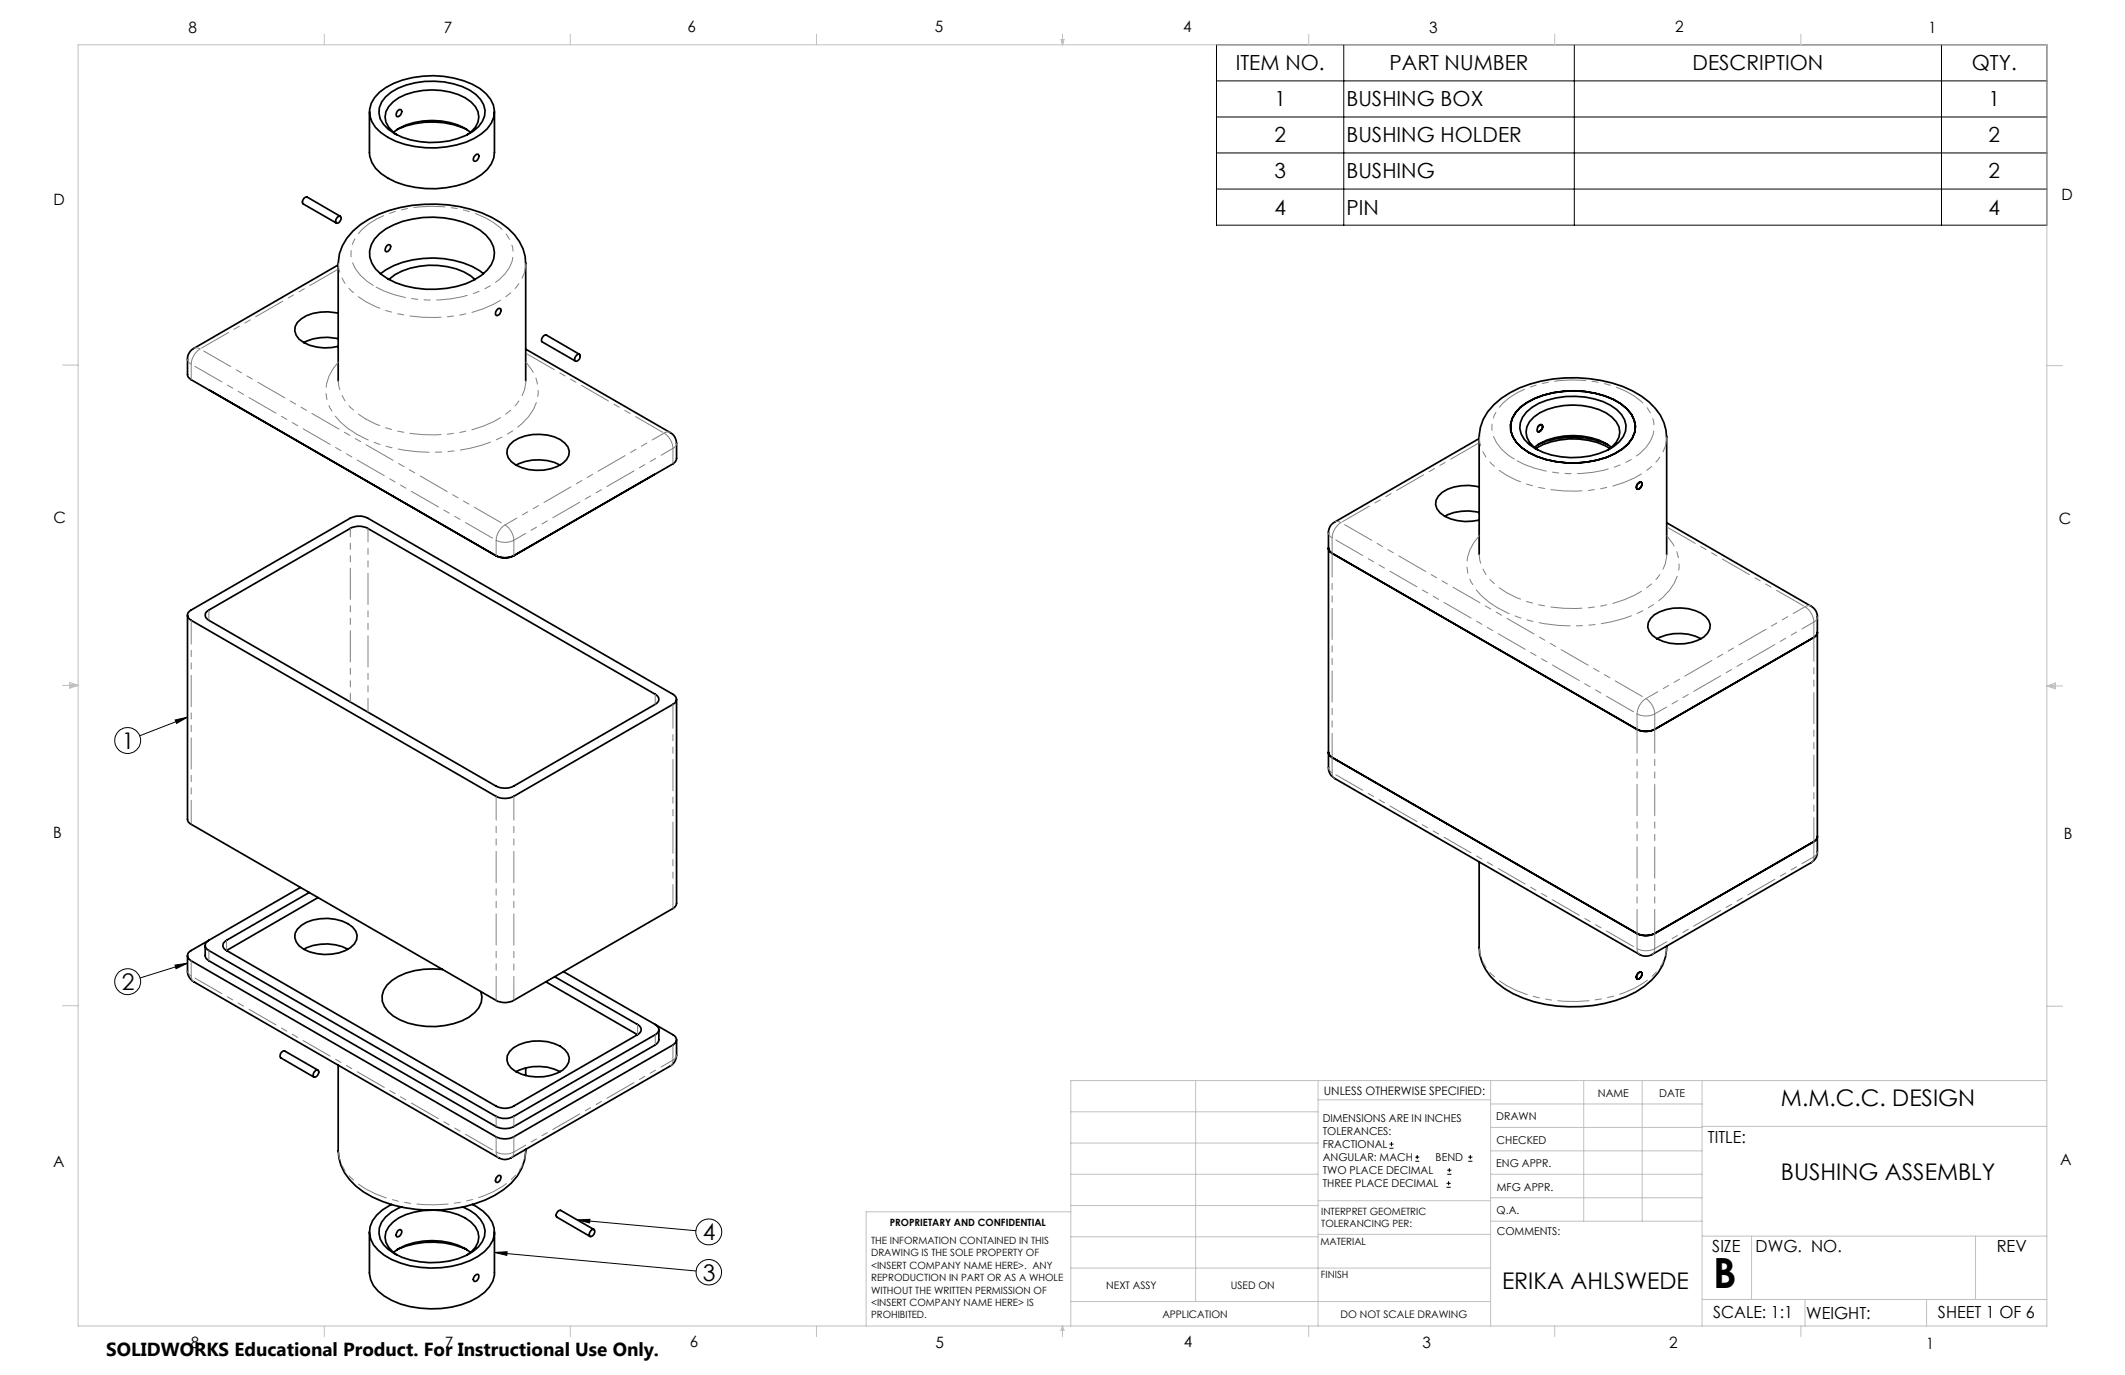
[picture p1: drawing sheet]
<svg xmlns="http://www.w3.org/2000/svg" width="432mm" height="279mm" viewBox="0 0 432 279" stroke-linecap="round" stroke-linejoin="round" font-family="sans-serif">
<g fill="none" stroke="#000" stroke-width=".2">
<path d="M247.2 9.1h168.7v36.7h-168.7zM247.2 16.4h168.7M273.1 9.1v36.7M319.9 9.1v36.7M394.5 9.1v36.7M247.2 23.8h168.7M247.2 31.1h168.7M247.2 38.4h168.7M35.6 146.3l2.5-.6-2.2 1.3zM38.1 145.7l-9.7 3.8M35.6 196.1l2.5-.4-2.3 1.1zM38.1 195.7l-9.6 3"/>
<path d="M282.3 233.3h.9M282.3 232.5h.9M282.8 232.1v.8M287.6 236h.8M287.6 235.1h.8M288 234.7v.8M294.1 238.6h.8M294.1 237.8h.8M294.5 237.4v.8M298.3 236h.9M298.3 235.1h.9M298.8 234.7v.8"/>
<path d="M100.5 254.5l41 3.8M100.5 254.5l2.5-.1v.7zM117.3 247.9l24.1 2.2M117.3 247.9l2.6-.1-.1 .7zM293.9 241.3h.9M293.9 240.5h.9M294.4 240v.8"/>
<circle cx="25.9" cy="150.5" r="2.63"/>
<circle cx="25.9" cy="199.5" r="2.63"/>
<circle cx="144" cy="250.3" r="2.62"/>
<circle cx="144" cy="258.5" r="2.59"/>
</g>
<g fill="none" stroke="#c0c0c0" stroke-width=".2">
<path d="M15.9 9.1h400v260.4h-400zM65.9 6.9v2.2M115.9 6.9v2.2M165.9 6.9v2.2M215.6 8h.6l-.3 1.1zM215.7 8l.2 1.1M215.9 6.9v2.2M216 8l-.1 1.1M265.9 6.9v2.2M315.9 6.9v2.2M365.9 6.9v2.2M12.7 74.2h3.2"/>
<path d="M415.9 74.3h3.2M12.7 139.3h3.2M14.2 139.1l1.7 .2M14.2 138.7l1.7 .6-1.7 .5zM15.9 139.3l-1.7 .3M415.9 139.4h3.2M415.9 139.4l1.8-.6v1.2zM415.9 139.4l1.8 .3M417.7 139.2l-1.8 .2M12.7 204.4h3.2M243 219.6v44.9M267.8 219.6v49.9"/>
<path d="M302.9 219.6v49.9M321.8 219.6v28.5M333.7 219.6v28.5M345.9 219.6v49.9M415.9 204.5h3.2M415.9 219.6h-198.3v49.9M217.6 238.6h50.2M217.6 232.3h50.2M217.6 225.9h50.2M267.8 223.5h35.1M302.9 233.9h43M302.9 229.1h43"/>
<path d="M302.9 224.3h43M302.9 238.6h43M345.9 228.9h70M217.6 257.7h85.3M217.6 251.3h50.2M217.6 245h50.2M217.6 246.2h-41.6v23.3M267.8 250.8h35.1M267.8 244h35.1M302.9 248.1h43M302.9 243.4h43M345.9 251.2h70"/>
<path d="M355.9 251.2v12.9M401.4 251.2v12.9M65.9 269.5v2.1M115.9 269.5v2.1M165.9 269.5v2.1M215.9 269.5v2.1M215.9 269.5l.3 .8h-.6zM217.6 264.5h85.3M265.9 269.5v2.1M315.9 269.5v2.1M345.9 264.1h70M365.9 269.5v2.1"/>
<path d="M366.8 264.1v5.4M391.5 264.1v5.4"/>
</g>
<path d="M117.3 247.9l2.6-.1-.1 .7zM100.5 254.5l2.5-.1v.7zM35.6 196.1l2.5-.4-2.3 1.1zM35.6 146.3l2.5-.6-2.2 1.3z" fill="#000"/>
<g fill="none" stroke="#000" stroke-width=".35">
<path d="M77.1 18.7a16.9 16.9 0 0 1 11-3.3 16.2 16.2 0 0 1 10.6 3.6 4.8 4.8 0 0 1 .3 7.2 15.2 15.2 0 0 1-10.4 3.9 17.3 17.3 0 0 1-11.2-3.1 5 5 0 0 1-.3-8.3zM78.4 19.7a13.7 13.7 0 0 1 9.9-3.2 14.7 14.7 0 0 1 8.4 2.7 4.2 4.2 0 0 1 .5 6.6 14.5 14.5 0 0 1-11.9 3 11.5 11.5 0 0 1-7.4-3.6 4 4 0 0 1 .5-5.5zM75.1 22.7v8.3a5.6 5.6 0 0 0 2.3 4.2 17.7 17.7 0 0 0 13.3 2.9 14.1 14.1 0 0 0 8.3-3.6l.8-1.2 .5-1.2 .2-1.1v-8.3M79.9 26.9a13.7 13.7 0 0 1 11.5-2l1.7 .5 1.4 .7 1.1 .8M80.6 27.4a4.3 4.3 0 0 1-2.2-4.7 6.7 6.7 0 0 1 4.1-3.5 15.4 15.4 0 0 1 12 .7 4.4 4.4 0 0 1 2.6 4.9l-.5 1.1-.9 .9-.8 .6M80.6 26.4a17 17 0 0 1 14.3 0M80.8 22.6a.49 .49 0 0 1 .7-.3 .49 .49 0 0 1 0 .8 .57 .57 0 0 1-.3 .5 .57 .57 0 0 1-.7-.1v-.5zM96.6 31.5a.41 .41 0 0 1 .6-.1 .96 .96 0 0 1-.9 1.3 .87 .87 0 0 1 .3-1.2zM68.5 44.2l.6-.2a.92 .92 0 0 1-.7 1.3 .77 .77 0 0 1 .1-1.1zM68.7 53.8l-29.3 17a2.57 2.57 0 0 0-1.3 2.2v3.1a1.24 1.24 0 0 0 .7 1.1l62 35.7a4 4 0 0 0 3.6 0M68.7 53.6v23.8M69.1 44l-6.7-4a.94 .94 0 0 0-.8 1.5l6.8 3.8"/>
<path d="M77.1 47.5a17 17 0 0 1 13.1-3.2 15.5 15.5 0 0 1 8.5 3.5 4.8 4.8 0 0 1 .3 7.1 14.8 14.8 0 0 1-10.4 3.9 17 17 0 0 1-11.2-3.1 5 5 0 0 1-.3-8.2zM77.3 55.6a17.5 17.5 0 0 1 12.9-3 15.8 15.8 0 0 1 8 3M78.6 49.9a.4 .4 0 0 1 .4-.2 .4 .4 0 0 1 .4 .3 1.04 1.04 0 0 1-1 1.1 .9 .9 0 0 1 .2-1.2zM79 56.8a12.2 12.2 0 0 1 8.1-2.9 13.1 13.1 0 0 1 9.4 2.9M106.8 53.3a10 10 0 0 0-5.1-8.1 27.2 27.2 0 0 0-20.3-3 18.1 18.1 0 0 0-10.9 6.2 8.2 8.2 0 0 0-1.7 5.1M106.8 53.4v24M61.7 69.6a9.7 9.7 0 0 0 7 .8M68.7 63.6a9.9 9.9 0 0 0-7.5 1.2 2.65 2.65 0 0 0-1.3 2.5 2.65 2.65 0 0 0 1.8 2.3M68.7 68.8a10.4 10.4 0 0 0-7 .8M101.1 62.9a.45 .45 0 0 1 .6-.1 1.05 1.05 0 0 1-.8 1.3l-.2-.5zM106.8 70.9l29.4 17a2.57 2.57 0 0 1 1.3 2.2v3.1l-.2 .6-.6 .5-32.3 18.6M117.1 72.2l.7-.2a.92 .92 0 0 1-.9 1.4 .77 .77 0 0 1 .2-1.2z"/>
<path d="M117.8 72l-6.8-3.9a.95 .95 0 0 0-.8 1.4l6.7 3.9M103.5 90.4a8.5 8.5 0 0 1 7.7-2 5.8 5.8 0 0 1 4.2 2.4 2.55 2.55 0 0 1-1.1 3.4 9.4 9.4 0 0 1-10.4-.4 2.41 2.41 0 0 1-.4-3.4zM104.8 94.5a9.8 9.8 0 0 1 9 0M133.1 96.3l-28.7 16.6M300.6 89.1l-29.4 17a2.38 2.38 0 0 0-1.3 2.2v47.7a2.49 2.49 0 0 0 1.3 2.2l62 35.8a2.7 2.7 0 0 0 2.5 0l32.3-18.7a2.49 2.49 0 0 0 1.3-2.2v-47.7a2.38 2.38 0 0 0-1.3-2.2l-29.3-17M300.6 99a9.7 9.7 0 0 0-7.5 1 2.54 2.54 0 0 0-.5 4.2l1 .7M300.6 88.8v23.9M308.9 82.8a18.6 18.6 0 0 1 15.2-2.9 12 12 0 0 1 7.4 4.3 4.6 4.6 0 0 1-.7 6 15.4 15.4 0 0 1-10.4 3.9 17.3 17.3 0 0 1-11.2-3.1 5 5 0 0 1-.3-8.2zM310.2 83.7a13.7 13.7 0 0 1 9.9-3.2 12.2 12.2 0 0 1 9.4 3.7 3.9 3.9 0 0 1-.5 5.6 14 14 0 0 1-9.9 3.2 12.6 12.6 0 0 1-9.4-3.7 4 4 0 0 1 .5-5.6zM311.7 90.9a13.8 13.8 0 0 1 11.6-2l1.6 .5 1.5 .7 1.1 .8M312.5 91.4a3.9 3.9 0 0 1-.8-6.7 13.9 13.9 0 0 1 11.6-2 7.8 7.8 0 0 1 5.7 4 3.7 3.7 0 0 1-1.5 4.1l-.7 .6M312.5 90.4a17 17 0 0 1 14.3 0"/>
<path d="M312.6 86.6l.3-.2 .4-.1a.92 .92 0 0 1-.8 1.4M312.6 86.6a.48 .48 0 0 1 .4-.3 .48 .48 0 0 1 .4 .2 1.09 1.09 0 0 1-.9 1.2 .93 .93 0 0 1 .1-1.1zM327.2 91.1a15.5 15.5 0 0 0-15.2 .1M332.7 99.4h.1M332.7 98.4l.4-.4h.3a.92 .92 0 0 1-.7 1.4l-.2-.3zM332.9 98.2l.6-.2a.92 .92 0 0 1-.8 1.4l-.1-.7zM333.5 98h.1M338.6 88.7a10 10 0 0 0-5-8.2 25.9 25.9 0 0 0-15.6-3.7 22.8 22.8 0 0 0-14.4 5.4 8.9 8.9 0 0 0-3 6.6M338.7 88.7v24M269.9 111.4a1.24 1.24 0 0 0 .8 1l61.9 35.8a4 4 0 0 0 3.6 0l32.3-18.7a1.24 1.24 0 0 0 .8-1M293.6 104.9a10.1 10.1 0 0 0 7 .8M300.6 104.1a9.9 9.9 0 0 0-7 .8"/>
<path d="M38.1 125v41.5a1.14 1.14 0 0 0 .7 1l62 35.8a3.8 3.8 0 0 0 3.6 0l32.3-18.7a1.32 1.32 0 0 0 .8-1v-41.5M38.3 124.4l.5-.4 32.4-18.7a4 4 0 0 1 3.6 0l61.9 35.8a1.08 1.08 0 0 1 .8 1 1.08 1.08 0 0 1-.8 1l-32.3 18.7a4 4 0 0 1-3.6 0l-62-35.8a1.09 1.09 0 0 1-.5-1.6zM41.9 124.4l.5-.4 28.8-16.6a3.8 3.8 0 0 1 3.6 0l58.3 33.7a1.08 1.08 0 0 1 .8 1 1.08 1.08 0 0 1-.8 1l-28.7 16.6a4 4 0 0 1-3.6 0l-58.4-33.7a1.09 1.09 0 0 1-.5-1.6zM335.4 125.7a7.4 7.4 0 0 1 6.2-2.2 8 8 0 0 1 5 1.8 2.49 2.49 0 0 1-.4 4.2 9.4 9.4 0 0 1-10.5-.4 2.33 2.33 0 0 1-.3-3.4zM336.7 129.8a9.7 9.7 0 0 1 9 0M269.9 152.9a1.24 1.24 0 0 0 .8 1l61.9 35.8a4 4 0 0 0 3.6 0l32.3-18.7a1.24 1.24 0 0 0 .8-1M300.6 175.1v17.7a10.2 10.2 0 0 0 5.1 8.1 28.1 28.1 0 0 0 24.7 1.6 12.9 12.9 0 0 0 8-8l.2-1.9M38.1 194.2v3.1a2.57 2.57 0 0 0 1.3 2.2l61.9 35.8a2.46 2.46 0 0 0 2.6 0l32.3-18.7a2.57 2.57 0 0 0 1.3-2.2v-3.1M41.7 192.1v2.1a1.24 1.24 0 0 0 .7 1l58.4 33.7a4 4 0 0 0 3.6 0l28.7-16.6 .7-.7 .1-2.4M42.4 191.1a1.1 1.1 0 0 0-.7 1 1.1 1.1 0 0 0 .7 1l58.4 33.7a4 4 0 0 0 3.6 0l28.7-16.5a1.1 1.1 0 0 0 .8-1.1 1.1 1.1 0 0 0-.8-1l-18.6-10.8M46 193.1l54.8 31.7a3.8 3.8 0 0 0 3.6 0l25.1-14.5M60.4 188.8a8.6 8.6 0 0 1 9.1-1.7 4 4 0 0 1 3.1 3 3.4 3.4 0 0 1-2.5 3.1 9.5 9.5 0 0 1-9.3-1 2.41 2.41 0 0 1-.4-3.4z"/>
<path d="M61 180.3l-22.2 12.8a1.1 1.1 0 0 0-.7 1.1 1.1 1.1 0 0 0 .7 1l62 35.8a4 4 0 0 0 3.6 0l32.3-18.7a1.1 1.1 0 0 0 .8-1 1.1 1.1 0 0 0-.8-1l-3.5-2.1M61.7 192.9a9.8 9.8 0 0 1 9 0M62.8 181.4l-16.8 9.7a1.1 1.1 0 0 0-.7 1 1.1 1.1 0 0 0 .7 1M64.6 182.4l-18.6 10.7M89.9 197a14.8 14.8 0 0 0-10.2 2.2 4 4 0 0 0-.8 6.4 13 13 0 0 0 9.6 3 13.3 13.3 0 0 0 7.9-2.8 3.9 3.9 0 0 0 1.3-4.3M110.9 199.5l18.6 10.8M112.7 198.5l16.8 9.7a1.1 1.1 0 0 1 .8 1 1.1 1.1 0 0 1-.8 1.1M332.6 198.9h.1M332.8 197.8l.5-.3a.85 .85 0 0 1 .3 .9 .85 .85 0 0 1-.7 .6l-.3-.1-.1-.4zM332.9 197.8l.4-.3 .2 .1a.92 .92 0 0 1-.8 1.3l-.1-.6zM333.5 197.5v.1M338.7 192.2v.3"/>
<path d="M64 217.7l.6-.2a.93 .93 0 0 1-.8 1.4l-.1-.2a1.07 1.07 0 0 1 .3-1zM64.6 217.5l-6.7-3.9a.92 .92 0 0 0-.9 1.3l6.8 4M68.7 216.4v17.6M103.5 213.7a8.7 8.7 0 0 1 9.1-1.6 4.1 4.1 0 0 1 3.1 2.8 3.4 3.4 0 0 1-2.5 3.2 9.5 9.5 0 0 1-9.3-1 2.41 2.41 0 0 1-.4-3.4zM104.8 217.8a9.8 9.8 0 0 1 9 0M106.8 217v1.5M101.1 239l.2-.1a.34 .34 0 0 1 .5 .2 .87 .87 0 0 1-1 1.1v-.8zM106.8 233.9a9.8 9.8 0 0 1-4.5 7.9 26.7 26.7 0 0 1-20.2 3.6 19.2 19.2 0 0 1-11.1-5.7 8.7 8.7 0 0 1-2.2-5.6M106.8 233.5v.4M75.1 250.3v8.3a5.6 5.6 0 0 0 3 4.7 18.8 18.8 0 0 0 13.7 2.3 13 13 0 0 0 7.6-4.1l.8-1.2 .3-1.2v-8.8M79.6 244.7a8.3 8.3 0 0 0-4.4 4.5 4.9 4.9 0 0 0 1.6 4.8 16 16 0 0 0 10.7 3.7 16.6 16.6 0 0 0 11-3.4 4.8 4.8 0 0 0 .7-7.1l-1.1-1.1-2.1-1.4M79.9 254.5a13.7 13.7 0 0 1 11.5-2l1.7 .5 1.4 .7 1.1 .8"/>
<path d="M80.6 254a17 17 0 0 1 14.3 0M80.9 250.1a.46 .46 0 0 1 .6-.1 .46 .46 0 0 1 .1 .6 .68 .68 0 0 1-1.1 .6l.1-.7zM81.6 245.2a7.4 7.4 0 0 0-4.5 4.3 4.3 4.3 0 0 0 1.8 4.4 15.4 15.4 0 0 0 12.3 2.4 11.6 11.6 0 0 0 6-2.9 4.2 4.2 0 0 0-.5-6.6l-1.3-.9-1.4-.6M87.7 245.9a10.9 10.9 0 0 0-8.7 3.4 3.5 3.5 0 0 0 .9 5.1l.7 .6M88.1 245.9a11 11 0 0 1 8.5 3.4 3.9 3.9 0 0 1-1.7 5.7M96.4 259.3l.6-.4a.83 .83 0 0 1 .3 .9 .83 .83 0 0 1-.7 .6l-.3-.1-.1-.3zM120.1 250l.6-.2a.94 .94 0 0 1-.8 1.4 .82 .82 0 0 1 .2-1.2zM120.7 249.8l-6.8-3.8a.92 .92 0 0 0-.7 1.3l6.7 3.9"/>
</g>
<path d="M270.7 112.4v41.5M38.9 126v41.5M336.2 148.2v41.5M104.4 161.8v41.5M368.6 171v-41.5M136.7 184.6v-41.5M332.7 189.7v-41.5M100.8 203.3v-41.5" fill="none" stroke="#808080" stroke-width=".2" stroke-dasharray="6.3 1.3 1.3 1.3 1.3 1.3" stroke-dashoffset="1.5"/>
<g fill="none" stroke="#808080" stroke-width=".2" stroke-dasharray="6.3 1.3 1.3 1.3 1.3 1.3">
<path d="M38.1 73a1.27 1.27 0 0 0 .8 1M38.9 74v3.1M40.7 70.9a4 4 0 0 0-1.8 3.1M40.7 70.9a1.27 1.27 0 0 0-1.3-.1M42.4 79.2h.1M133.1 96.3h.1M136.2 87.9a1.27 1.27 0 0 0-1.3 .1M136.7 91.1a4 4 0 0 0-1.8-3.1M136.7 94.2v-3.1M136.7 91.1a1.27 1.27 0 0 0 .8-1M100.8 109.8a4 4 0 0 1 1.8-3.1M100.8 109.8a4 4 0 0 0 3.6 0"/>
<path d="M100.8 112.9v-3.1M100.8 112.9h.1M104.4 109.8a4 4 0 0 0-1.8-3.1M104.4 109.8v3.1M104.4 112.9h.1M269.9 108.3a1.27 1.27 0 0 0 .8 1M270.7 109.3v3.1M272.5 106.2a4 4 0 0 0-1.8 3.1M272.5 106.2a1.27 1.27 0 0 0-1.3-.1M42.4 126v-2.1M368 123.2a1.27 1.27 0 0 0-1.2 .1M368.6 126.4a4 4 0 0 0-1.8-3.1"/>
<path d="M368.6 129.5v-3.1M368.6 126.4a1.27 1.27 0 0 0 .7-1M133.1 143.1v-2.1M270.7 153.9v3.1M270.7 157a1.27 1.27 0 0 1-.8-1M271.2 158.2a1.27 1.27 0 0 1-.5-1.2M332.7 145.1a4 4 0 0 1 1.7-3.1M332.7 145.1a4 4 0 0 0 3.5 0M332.7 148.2v-3.1M336.2 145.1a4 4 0 0 0-1.8-3.1M336.2 145.1v3.1M368.6 174.1v-3.1"/>
<path d="M368.6 174.1a1.27 1.27 0 0 1-.6 1.2M369.3 173.1a1.27 1.27 0 0 1-.7 1M38.9 195.2v3.1M38.9 198.3a1.27 1.27 0 0 1-.8-1M39.4 199.5a1.27 1.27 0 0 1-.5-1.2M42.4 195.2v-2.1M46 193.1v-2M332.7 192.8v-3.1M332.7 192.8a1.27 1.27 0 0 0 .5 1.1M336.2 192.8a4 4 0 0 1-3.5 0M336.2 189.7v3.1M336.2 192.8a1.27 1.27 0 0 1-.5 1.1"/>
<path d="M129.6 210.2v-2M133.1 212.3v-2.1M136.7 215.4v-3.1M136.7 215.4a1.27 1.27 0 0 1-.5 1.2M137.5 214.4a1.27 1.27 0 0 1-.8 1M100.8 234.1v-3.1M100.8 228.9v-2.1M100.8 234.1a1.27 1.27 0 0 0 .5 1.1M104.4 234.1a4 4 0 0 1-3.6 0M104.4 231v3.1M104.4 228.9v-2.1M104.4 234.1a1.27 1.27 0 0 1-.5 1.1"/>
</g>
<path d="M136.7 91.1l-32.3 18.7M102.6 106.7l32.3-18.7M368.6 126.4l-32.4 18.7M74.8 144.7v-37.3M334.4 142l32.4-18.7M336.2 192.8l32.4-18.7M104.4 234.1l32.3-18.7" fill="none" stroke="#808080" stroke-width=".2" stroke-dasharray="6.3 1.3 1.3 1.3 1.3 1.3" stroke-dashoffset="3.6"/>
<path d="M71.2 142.6v-35.2" fill="none" stroke="#808080" stroke-width=".2" stroke-dasharray="6.3 1.3 1.3 1.3 1.3 1.3" stroke-dashoffset="4.6"/>
<path d="M40.7 70.9l61.9 35.8M100.8 109.8l-61.9-35.8M272.5 106.2l61.9 35.8M270.7 157l62 35.8M332.7 145.1l-62-35.8M38.9 198.3l61.9 35.8" fill="none" stroke="#808080" stroke-width=".2" stroke-dasharray="6.3 1.3 1.3 1.3 1.3 1.3" stroke-dashoffset="-.8"/>
<path d="M300.6 192.7a8.3 8.3 0 0 0 3.9 6.5 27.3 27.3 0 0 0 18.4 4.1 23 23 0 0 0 12.7-4.8 8.2 8.2 0 0 0 3.1-6M68.8 234a8.3 8.3 0 0 0 3.8 6.5 27.3 27.3 0 0 0 18.4 4.2 23 23 0 0 0 12.7-4.8 8.2 8.2 0 0 0 3.1-6.1" fill="none" stroke="#808080" stroke-width=".2" stroke-dasharray="6.3 1.3 1.3 1.3 1.3 1.3" stroke-dashoffset="4.7"/>
<path d="M68.7 54.7l-28 16.2M76.1 58.2a25.7 25.7 0 0 0 23.8-.3 8.4 8.4 0 0 0 4.4-6.3 6.9 6.9 0 0 0-2.6-5.3 20.2 20.2 0 0 0-11.8-4.3 24.1 24.1 0 0 0-15 3.5 7.6 7.6 0 0 0-3.6 6.5 7.6 7.6 0 0 0 3.2 5.1l1.6 1.1M134.9 88l-28.1-16.2M300.6 90l-28.1 16.2M308 93.5a25.7 25.7 0 0 0 23.7-.3 8.4 8.4 0 0 0 4.4-6.3 6.9 6.9 0 0 0-2.5-5.3 20.2 20.2 0 0 0-11.9-4.3 24.1 24.1 0 0 0-14.9 3.5 7.6 7.6 0 0 0-3.7 6.5 7.6 7.6 0 0 0 3.3 5.1l1.6 1.1M366.8 123.3l-28.1-16.2" fill="none" stroke="#808080" stroke-width=".2" stroke-dasharray="6.3 1.3 1.3 1.3 1.3 1.3" stroke-dashoffset="-.3"/>
<path d="M68.7 77.4a8.3 8.3 0 0 0 3.9 6.6l1.7 1.2M74.3 61.3a10.6 10.6 0 0 1-5.5-6.6l-.1-1.2M306.2 96.6a10.6 10.6 0 0 1-5.5-6.7l-.1-1.1M300.6 112.7a8.3 8.3 0 0 0 3.9 6.6l1.7 1.1" fill="none" stroke="#808080" stroke-width=".2" stroke-dasharray="6.3 1.3 1.3 1.3 1.3 1.3" stroke-dashoffset="4.5"/>
<path d="M106.8 53.5a7.8 7.8 0 0 1-3.1 6.1 23 23 0 0 1-12.7 4.8 29.3 29.3 0 0 1-16.7-3.1M74.3 85.2a29.9 29.9 0 0 0 26 .5 11.9 11.9 0 0 0 6.3-6.5l.2-1.8M338.7 88.8a7.8 7.8 0 0 1-3.1 6 23 23 0 0 1-12.7 4.8 29.3 29.3 0 0 1-16.7-3M306.2 120.4a29.9 29.9 0 0 0 26 .6 11.9 11.9 0 0 0 6.2-6.5l.3-1.8" fill="none" stroke="#808080" stroke-width=".2" stroke-dasharray="6.3 1.3 1.3 1.3 1.3 1.3" stroke-dashoffset="3.2"/>
<path d="M72.5 88.3a12.4 12.4 0 0 1-6.1-7.1 8 8 0 0 1 2.3-7.6M304.4 123.5a12.4 12.4 0 0 1-6.1-7 8 8 0 0 1 2.3-7.6" fill="none" stroke="#808080" stroke-width=".2" stroke-dasharray="6.3 1.3 1.3 1.3 1.3 1.3" stroke-dashoffset=".6"/>
<path d="M106.8 73.6a8 8 0 0 1 .6 11.1 20.9 20.9 0 0 1-11.8 6.4 34.2 34.2 0 0 1-23.1-2.8M338.7 108.9a8 8 0 0 1 .5 11.1 20.9 20.9 0 0 1-11.8 6.4 34.2 34.2 0 0 1-23-2.9" fill="none" stroke="#808080" stroke-width=".2" stroke-dasharray="6.3 1.3 1.3 1.3 1.3 1.3" stroke-dashoffset="3.8"/>
<text font-size="8.5" x="348.1" y="261.8">B</text>
<g font-size="4.7">
<text x="24.7" y="152.1">1</text>
<text x="24.7" y="201.2">2</text>
<text x="361.9" y="224.7">M.M.C.C. DESIGN</text>
<text x="361.9" y="239.8">BUSHING ASSEMBLY</text>
<text x="142.8" y="252.1">4</text>
<text x="142.8" y="260.2">3</text>
<text x="305.2" y="261.9">ERIKA AHLSWEDE</text>
</g>
<g font-size="4.2">
<text x="251.1" y="14.3">ITEM NO.</text>
<text x="282.4" y="14.3">PART NUMBER</text>
<text x="343.9" y="14.3">DESCRIPTION</text>
<text x="400.7" y="14.3">QTY.</text>
<text x="259" y="21.6">1</text>
<text x="273.6" y="21.6">BUSHING BOX</text>
<text x="404.1" y="21.6">1</text>
<text x="259" y="28.9">2</text>
<text x="273.6" y="28.9">BUSHING HOLDER</text>
<text x="404.1" y="28.9">2</text>
<text x="259" y="36.3">3</text>
<text x="273.6" y="36.3">BUSHING</text>
<text x="404.1" y="36.3">2</text>
<text x="259" y="43.6">4</text>
<text x="273.6" y="43.6">PIN</text>
<text x="404.1" y="43.6">4</text>
</g>
<text font-size="3.8" x="21.6" y="275.5">SOLIDWORKS Educational Product. For Instructional Use Only.</text>
<g font-size="3.4">
<text x="347.1" y="232.3">TITLE:</text>
<text x="347.9" y="254.3">SIZE</text>
<text x="356.7" y="254.4">DWG. NO.</text>
<text x="405.7" y="254.5">REV</text>
<text x="348.1" y="267.9">SCALE: 1:1</text>
<text x="367" y="268">WEIGHT:</text>
<text x="393.8" y="267.9">SHEET 1 OF 6</text>
</g>
<g font-size="3.2">
<text x="38.3" y="6.7">8</text>
<text x="90.2" y="6.7">7</text>
<text x="139.7" y="6.5">6</text>
<text x="190" y="6.5">5</text>
<text x="240.4" y="6.5">4</text>
<text x="290.4" y="6.7">3</text>
<text x="340.4" y="6.5">2</text>
<text x="391.9" y="6.7">1</text>
<text x="10.9" y="41.6">D</text>
<text x="418.9" y="40.7">D</text>
<text x="10.9" y="106.3">C</text>
<text x="418.4" y="106.4">C</text>
<text x="10.8" y="170.2">B</text>
<text x="419.4" y="170.6">B</text>
<text x="10.8" y="237.2">A</text>
<text x="418.6" y="236.8">A</text>
<text x="38.8" y="273.8">8</text>
<text x="90.4" y="273.8">7</text>
<text x="140.2" y="273.8">6</text>
<text x="190.1" y="273.9">5</text>
<text x="240.5" y="273.8">4</text>
<text x="289" y="273.9">3</text>
<text x="339.1" y="273.8">2</text>
<text x="391.4" y="274.1">1</text>
</g>
<text font-size="2.4" x="269" y="222.4">UNLESS OTHERWISE SPECIFIED:</text>
<g font-size="2.2">
<text x="268.8" y="228">DIMENSIONS ARE IN INCHES</text>
<text x="304.1" y="227.7">DRAWN</text>
<text x="324.7" y="222.9">NAME</text>
<text x="337.2" y="222.9">DATE</text>
<text x="268.8" y="230.6">TOLERANCES:</text>
<text x="268.8" y="233.3">FRACTIONAL</text>
<text x="304.1" y="232.6">CHECKED</text>
<text x="268.8" y="236">ANGULAR: MACH</text>
<text x="268.8" y="238.6">TWO PLACE DECIMAL</text>
<text x="291.7" y="236">BEND</text>
<text x="304" y="237.2">ENG APPR.</text>
<text x="268.8" y="241.3">THREE PLACE DECIMAL</text>
<text x="304.2" y="241.9">MFG APPR.</text>
<text x="304.1" y="246.7">Q.A.</text>
<text x="304.1" y="250.9">COMMENTS:</text>
</g>
<g font-size="2.1">
<text x="224.8" y="262">NEXT ASSY</text>
<text x="250.1" y="261.9">USED ON</text>
<text x="236.2" y="267.8">APPLICATION</text>
<text x="272.4" y="267.8">DO NOT SCALE DRAWING</text>
</g>
<g font-size="2">
<text x="180.8" y="249.2">PROPRIETARY AND CONFIDENTIAL</text>
<text x="268.5" y="246.8">INTERPRET GEOMETRIC</text>
<text x="268.5" y="249.4">TOLERANCING PER:</text>
<text x="177" y="252.8">THE INFORMATION CONTAINED IN THIS</text>
<text x="177" y="255.3">DRAWING IS THE SOLE PROPERTY OF</text>
<text x="177" y="257.8">&lt;INSERT COMPANY NAME HERE&gt;. ANY</text>
<text x="268.3" y="252.9">MATERIAL</text>
<text x="177" y="260.3">REPRODUCTION IN PART OR AS A WHOLE</text>
<text x="177" y="262.9">WITHOUT THE WRITTEN PERMISSION OF</text>
<text x="268.4" y="259.7">FINISH</text>
<text x="177" y="265.4">&lt;INSERT COMPANY NAME HERE&gt; IS</text>
<text x="177" y="267.9">PROHIBITED.</text>
</g>
</svg>
